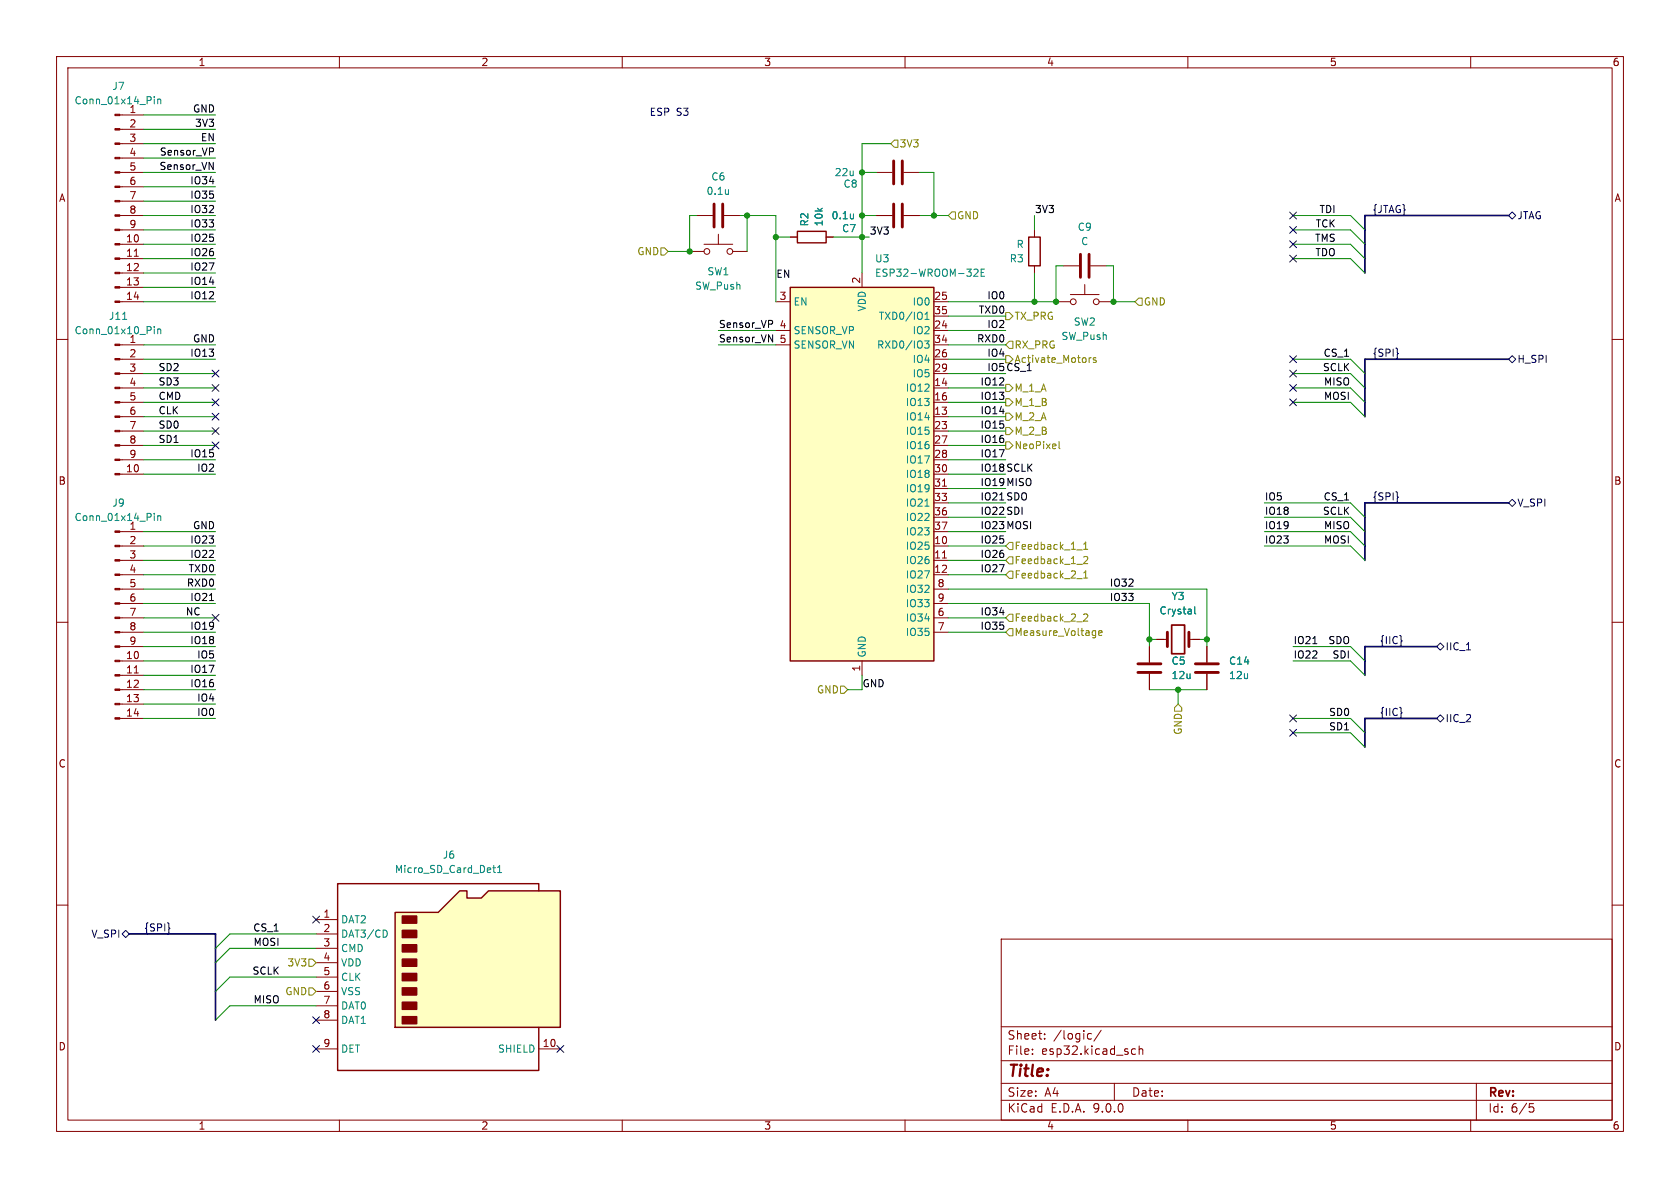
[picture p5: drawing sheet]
<svg xmlns="http://www.w3.org/2000/svg" width="297mm" height="210mm" viewBox="0 0 297 210" stroke-linecap="round" stroke-linejoin="round" font-family="sans-serif">
<g fill="none" stroke="#840000" stroke-width=".18">
<path d="M10 10h277v190h-277zM12 12h273v186h-273zM60 10v2M110 10v2M160 10v2M210 10v2M260 10v2M10 60h2M285 60h2M10 110h2M285 110h2M10 160h2"/>
<path d="M177 166h108v32h-108zM285 160h2M60 198v2M110 198v2M160 198v2M177 194.5h108M177 191.5h108M177 187.5h108M177 181.5h108M182.5 186.3v.1M182.5 185.5v.1M184.7 183.6v.1"/>
<path d="M184.7 182.8v.1M192.4 183.6h.6M192.4 182.8h.6M194.7 182.1l-1.3 2M197 191.5v3M200.2 186.3h.5M200.2 185.5h.5M201.4 185.5l.2-.1 .4 .1v.9M201.4 184.9v1.5M210 198v2M260 198v2M261 191.5v6.5"/>
<path d="M270.4 195.1h.7M270.5 195.7h.4l.3 .3-.2 .5-.5 .1"/>
</g>
<path d="M139.7 50.8h25.4v66h-25.4z" fill="#ffffc2"/>
<path d="M139.7 50.8h25.4v66h-25.4z" fill="none" stroke="#840000" stroke-width=".25"/>
<g fill="none" stroke="#840000" stroke-width=".18">
<path d="M137.2 53.3h2.5M137.2 58.4h2.5M152.4 48.3v2.5M165.1 53.3h2.5M165.1 58.4h2.5M165.1 55.9h2.5M137.2 61h2.5M165.1 61h2.5M165.1 63.5h2.5M165.1 66h2.5M165.1 68.6h2.5M165.1 71.1h2.5"/>
<path d="M165.1 73.7h2.5M165.1 76.2h2.5M165.1 78.7h2.5M165.1 81.3h2.5M165.1 83.8h2.5M165.1 86.4h2.5M165.1 88.9h2.5M165.1 91.4h2.5M165.1 94h2.5M165.1 96.5h2.5M165.1 99.1h2.5M166.6 85.9h.7"/>
<path d="M166.6 98.6h.7M152.4 116.8v2.6M165.1 101.6h2.5M165.1 104.1h2.5M165.1 106.7h2.5M165.1 109.2h2.5M165.1 111.8h2.5"/>
</g>
<path d="M163.5 56.5h.7M163.5 55.6l.4-.4v1.3M172.2 47.7l.5-.1 .2 .3-.8 .9h.8M173.5 48.2h.4M174.1 47.6h-.6v1.2h.6M163.5 60.3h.7l-.4 .5 .4 .1v.5l-.2 .1h-.5M163.5 89.5h.7" fill="none" stroke="#008484" stroke-width=".18"/>
<path d="M69.8 161.3h7.7l3.8-3.8h1.2v1.3h2.6l1.3-1.3h12.7v24.1h-29.3z" fill="#ffffc2"/>
<path d="M141 40.9h5v2h-5zM181.9 41.9h2v5.1h-2zM95.2 157.5v-1.3h-35.5v33h35.5v-7.6M69.8 161.3h7.7l3.8-3.8h1.2v1.3h2.6l1.3-1.3h12.7v24.1h-29.3z" fill="none" stroke="#840000" stroke-width=".25"/>
<g fill="#840000" stroke="#840000" stroke-width=".25">
<path d="M71.1 161.9h2.6v1.3h-2.6z"/>
<path d="M71.1 164.5h2.6v1.2h-2.6z"/>
<path d="M71.1 167h2.6v1.3h-2.6z"/>
<path d="M71.1 169.5h2.6v1.3h-2.6z"/>
<path d="M71.1 172.1h2.6v1.3h-2.6z"/>
<path d="M71.1 174.6h2.6v1.3h-2.6z"/>
<path d="M71.1 177.2h2.6v1.2h-2.6z"/>
<path d="M71.1 179.7h2.6v1.3h-2.6z"/>
</g>
<g fill="none" stroke="#840000" stroke-width=".18">
<path d="M21.2 38.1h4.2M21.2 30.5h4.2M21.2 20.3h4.2M21.2 22.9h4.2M21.2 25.4h4.2M21.2 27.9h4.2M21.2 33h4.2M21.2 35.6h4.2M123.2 38.1h2.8M128 38.1h2.8M154.9 38.1h2.8M154.9 30.5h2.8"/>
<path d="M159.8 38.1h2.8M159.8 30.5h2.8M21.2 53.3h4.2M21.2 43.2h4.2M21.2 40.6h4.2M21.2 45.7h4.2M21.2 48.3h4.2M21.2 50.8h4.2M23.7 45.3h.8M121.9 44.5h2.6M124.5 43.2h5M127 41.4v1.8"/>
<path d="M129.5 44.5h2.6M139.7 41.9h1.3M146 41.9h1.3M182.9 40.6v1.3M182.9 47v1.3M186.7 53.3h2.5M188 47h2.8M189.2 52.1h5.1M191.8 50.3v1.8M192.8 47h2.8M194.3 53.3h2.5M21.2 61h4.2"/>
<path d="M21.2 63.5h4.2M21.2 66h4.2M21.2 68.6h4.2M21.2 71.1h4.2M21.2 73.7h4.2M21.2 76.2h4.2M21.2 78.7h4.2M21.2 81.3h4.2M21.2 83.8h4.2M21.2 94h4.2M21.2 96.5h4.2M21.2 99.1h4.2"/>
<path d="M21.2 101.6h4.2M21.2 104.1h4.2M21.2 106.7h4.2M21.2 109.2h4.2M21.2 111.8h4.2M21.2 114.3h4.2M21.2 116.8h4.2M21.2 119.4h4.2M23.7 119h.8M203.2 114.3v2.8M203.2 119.1v2.8M204.5 113h1.9"/>
<path d="M210.2 113h1.9M213.4 114.3v2.8M213.4 119.1v2.8M21.2 121.9h4.2M21.2 124.5h4.2M21.2 127h4.2M55.9 162.6h3.8M55.9 165.1h3.8M55.9 167.6h3.8M55.9 170.2h3.8M55.9 172.7h3.8M55.9 175.3h3.8"/>
<path d="M55.9 177.8h3.8M55.9 180.3h3.8M55.9 185.4h3.8M95.2 185.4h3.9"/>
<circle cx="125" cy="44.5" r=".51"/>
<circle cx="129" cy="44.5" r=".51"/>
<circle cx="189.7" cy="53.3" r=".51"/>
<circle cx="193.8" cy="53.3" r=".51"/>
</g>
<g fill="none" stroke="#008484" stroke-width=".18">
<path d="M27.3 17.1v.1M27.3 17.5v.9M27.9 17.5v.9M27.9 17.6l.2-.1 .3 .1v.8M128.8 33.5v.9M128.8 34.2l-.1 .1M150.9 37.8v.9M150.9 38.6h-.1M21.7 56.5h.7M27.3 57.7v.2M27.3 58.2v.8M27.9 58.2v.8"/>
<path d="M27.9 58.3l.2-.1h.3v.8M27.3 90.7v.2M27.3 91.2v.8M27.9 91.2v.8M27.9 91.3l.2-.1h.3v.8M211.2 107.3v1l.2 .2M87.1 153.4h.5M87.3 153v1.1l.3 .1M88 154.2h.7M88 153.3l.3-.3v1.2M68.2 164.5l.3 .5-.3 .6"/>
</g>
<g fill="none" stroke="#840000" stroke-width=".51">
<path d="M126.2 36.1v4M127.8 36.1v4M158 28.4v4.1M158 36.1v4M159.5 28.4v4.1M159.5 36.1v4M191 45v4M192.5 45v4M201.2 117.3h4M201.2 118.9h4M206.4 111.8v2.5M210.2 111.8v2.5"/>
<path d="M211.3 117.3h4.1M211.3 118.9h4.1"/>
</g>
<path d="M207.1 110.5h2.3v5.1h-2.3z" fill="none" stroke="#840000" stroke-width=".3"/>
<g fill="#840000" stroke="#840000" stroke-width=".18">
<path d="M20.3 60.8h.9v.3h-.9z"/>
<path d="M20.3 63.4h.9v.2h-.9z"/>
<path d="M20.3 65.9h.9v.3h-.9z"/>
<path d="M20.3 68.5h.9v.2h-.9z"/>
<path d="M20.3 71h.9v.2h-.9z"/>
<path d="M20.3 73.5h.9v.3h-.9z"/>
<path d="M20.3 76.1h.9v.2h-.9z"/>
<path d="M20.3 78.6h.9v.3h-.9z"/>
<path d="M20.3 81.2h.9v.2h-.9z"/>
<path d="M20.3 83.7h.9v.2h-.9z"/>
<path d="M20.3 93.9h.9v.2h-.9z"/>
<path d="M20.3 96.4h.9v.2h-.9z"/>
<path d="M20.3 98.9h.9v.3h-.9z"/>
<path d="M20.3 101.5h.9v.2h-.9z"/>
<path d="M20.3 104h.9v.3h-.9z"/>
<path d="M20.3 106.6h.9v.2h-.9z"/>
<path d="M20.3 109.1h.9v.2h-.9z"/>
<path d="M20.3 111.6h.9v.3h-.9z"/>
<path d="M20.3 114.2h.9v.2h-.9z"/>
<path d="M20.3 116.7h.9v.3h-.9z"/>
<path d="M20.3 119.3h.9v.2h-.9z"/>
<path d="M20.3 121.8h.9v.2h-.9z"/>
<path d="M20.3 124.3h.9v.3h-.9z"/>
<path d="M20.3 126.9h.9v.2h-.9z"/>
<path d="M20.3 20.2h.9v.2h-.9z"/>
<path d="M20.3 22.7h.9v.3h-.9z"/>
<path d="M20.3 25.3h.9v.2h-.9z"/>
<path d="M20.3 27.8h.9v.3h-.9z"/>
<path d="M20.3 30.4h.9v.2h-.9z"/>
<path d="M20.3 32.9h.9v.2h-.9z"/>
<path d="M20.3 35.4h.9v.3h-.9z"/>
<path d="M20.3 38h.9v.2h-.9z"/>
<path d="M20.3 40.5h.9v.3h-.9z"/>
<path d="M20.3 43.1h.9v.2h-.9z"/>
<path d="M20.3 45.6h.9v.2h-.9z"/>
<path d="M20.3 48.1h.9v.3h-.9z"/>
<path d="M20.3 50.7h.9v.2h-.9z"/>
<path d="M20.3 53.2h.9v.3h-.9z"/>
</g>
<g fill="none" stroke="#848400" stroke-width=".18">
<path d="M157.5 25.4l.6-.6h.6v1.2h-.6zM168.3 37.5h.6v1.2h-.6l-.7-.6zM116.8 43.8h.7l.6 .7-.6 .6h-.7zM177.8 55.2h.6l.7 .7-.7 .6h-.6zM201.3 52.7h.6v1.3h-.6l-.6-.7zM177.8 67.9h.6l.7 .7-.7 .6h-.6zM177.8 61l.6-.7h.7v1.3h-.7zM177.8 62.9h.6l.7 .6-.7 .6h-.6zM177.8 73h.6l.7 .7-.7 .6h-.6zM177.8 75.6h.6l.7 .6-.7 .6h-.6zM177.8 78.1h.6l.7 .6-.7 .7h-.6zM177.8 70.5h.6l.7 .6-.7 .7h-.6z"/>
<path d="M187.2 78v1.1l.2 .2M192.5 63.2v.9M192.9 63.2l-.4 .3M193.8 63.3l-.3-.1-.2 .2v.2l.5 .1v.3h-.5M177.8 99.1l.6-.7h.7v1.3h-.7zM178.4 95.9h.7v1.3h-.7l-.6-.7zM190.4 97.2h.9M191.6 98.5l.5-.1 .2 .3-.8 .9h.8M191.6 97.1h.7M191.6 96.2l.3-.4v1.3M178.4 108.6h.7v1.3h-.7l-.6-.7zM178.4 101h.7v1.2h-.7l-.6-.6z"/>
<path d="M178.4 111.1h.7v1.3h-.7l-.6-.6zM190.4 102.3h.9M191.6 108.7l.5-.2 .2 .4-.8 .9h.8M191.6 101.3l.3-.4v1.3M191.6 102.2h.7M193.6 111.5l.1 .1M193.7 111.5l-.1 1.1M193.7 112.3h-.1M194.2 111.9l.6-.1v-.2l-.4-.1-.2 .2 .1 .6h.5M148.6 121.3h.6l.7 .6-.7 .7h-.6zM208.3 124.5l.6 .6v.6h-1.3v-.6zM54.6 174.6h.6l.7 .7-.7 .6h-.6z"/>
<path d="M54.6 169.5h.6l.7 .7-.7 .6h-.6z"/>
</g>
<g fill="none" stroke="#000084" stroke-width=".18">
<path d="M228 37.5l1.2 1.2M229.2 37.5l-1.2 1.2M266.7 38.1l.6-.6 .7 .6-.7 .6zM228 40l1.2 1.2M228 45.1l1.2 1.2M228 42.6l1.2 1.2M229.2 40l-1.2 1.2M229.2 45.1l-1.2 1.2M229.2 42.6l-1.2 1.2M37.5 75.6l1.2 1.2M37.5 73.1l1.2 1.2M37.5 78.1l1.2 1.2"/>
<path d="M37.5 70.5l1.2 1.2M37.5 68l1.2 1.2M37.5 65.4l1.2 1.2M38.7 75.6l-1.2 1.2M38.7 73.1l-1.2 1.2M38.7 78.1l-1.2 1.2M38.7 70.5l-1.2 1.2M38.7 68l-1.2 1.2M38.7 65.4l-1.2 1.2M228 68l1.2 1.2M228 65.4l1.2 1.2M228 62.9l1.2 1.2"/>
<path d="M228 70.5l1.2 1.2M229.2 68l-1.2 1.2M229.2 65.4l-1.2 1.2M229.2 62.9l-1.2 1.2M229.2 70.5l-1.2 1.2M247.1 62.4l.1 .1-.1 .1M266.7 63.5l.6-.6 .7 .6-.7 .6zM247.1 87.8l.1 .1-.1 .1M266.7 88.9l.6-.6 .7 .6-.7 .6zM37.5 108.6l1.2 1.2M38.7 108.6l-1.2 1.2M247.8 113.2l.1 .1-.1 .1"/>
<path d="M254 114.3l.6-.6 .7 .6-.7 .6zM259.2 114.9h.8M228 128.9l1.2 1.2M228 126.4l1.2 1.2M229.2 128.9l-1.2 1.2M229.2 126.4l-1.2 1.2M247.8 125.9l.1 .1-.1 .1M254 127l.6-.6 .7 .6-.7 .6zM21.6 165.1l.6-.6 .7 .6-.7 .6zM29.9 164l.1 .1-.1 .1M55.3 179.7l1.2 1.2M55.3 162l1.2 1.2"/>
<path d="M56.5 179.7l-1.2 1.2M56.5 162l-1.2 1.2M55.3 184.8l1.2 1.2M56.5 184.8l-1.2 1.2M98.5 184.8l1.2 1.2M99.7 184.8l-1.2 1.2"/>
</g>
<path d="M37 28.7l.7 1.3v-1.3M37.6 26.2l.2 .2-.2 .4M135.9 59.2l.7 1.2v-1.2M136.5 56.7l.1 .2-.1 .3M37 106.2h.8M232.1 113.8h.7" fill="none" stroke="#000" stroke-width=".18"/>
<path d="M266.7 38.1h-25.4v10.2M266.7 63.5h-25.4v10.2M266.7 88.9h-25.4v10.2M254 114.3h-12.7v5.1M254 127h-12.7v5.1M22.9 165.1h15.2v15.2" fill="none" stroke="#000084" stroke-width=".3"/>
<g fill="none" stroke="#008400" stroke-width=".18">
<path d="M25.4 38.1h12.7M25.4 25.4h12.7M25.4 30.5h12.7M25.4 22.9h12.7M25.4 33h12.7M25.4 20.3h12.7M25.4 27.9h12.7M25.4 35.6h12.7M123.2 38.1h-1.3v6.4h-3.8M130.8 38.1h6.4v15.2M132.1 38.1v6.4M152.4 38.1h2.5"/>
<path d="M152.4 30.5h2.5M157.5 25.4h-5.1v22.9M162.6 38.1h5M162.6 30.5h2.5v7.6M182.9 38.1v2.5M228.6 38.1h10.2l2.5 2.5M25.4 40.6h12.7M25.4 53.3h12.7M25.4 43.2h12.7M25.4 45.7h12.7M25.4 50.8h12.7M25.4 48.3h12.7"/>
<path d="M127 58.4h10.2M137.2 41.9h2.5M147.3 41.9h6.4M167.6 55.9h10.2M167.6 58.4h10.2M182.9 48.3v5M188 47h-1.3v6.3h-19.1M195.6 47h1.2v6.3h3.9M228.6 40.6h10.2l2.5 2.6M228.6 43.2h10.2l2.5 2.5M228.6 45.7h10.2l2.5 2.6M25.4 61h12.7"/>
<path d="M25.4 63.5h12.7M25.4 66h12.7M25.4 78.7h12.7M25.4 68.6h12.7M25.4 76.2h12.7M25.4 71.1h12.7M25.4 73.7h12.7M127 61h10.2M167.6 61h10.2M167.6 63.5h10.2M167.6 66h10.2M167.6 78.7h10.2"/>
<path d="M167.6 68.6h10.2M167.6 76.2h10.2M167.6 71.1h10.2M167.6 73.7h10.2M228.6 63.5h10.2l2.5 2.5M228.6 66h10.2l2.5 2.6M228.6 68.6h10.2l2.5 2.5M228.6 71.1h10.2l2.5 2.6M25.4 99.1h12.7M25.4 81.3h12.7M25.4 83.8h12.7M25.4 94h12.7"/>
<path d="M25.4 96.5h12.7M167.6 99.1h10.2M167.6 81.3h10.2M167.6 83.8h10.2M167.6 91.4h10.2M167.6 88.9h10.2M167.6 94h10.2M167.6 96.5h10.2M167.6 86.4h10.2M223.5 91.4h15.3l2.5 2.6M223.5 88.9h15.3l2.5 2.5M223.5 94h15.3l2.5 2.5"/>
<path d="M223.5 96.5h15.3l2.5 2.6M25.4 111.8h12.7M25.4 119.4h12.7M25.4 116.8h12.7M25.4 114.3h12.7M25.4 109.2h12.7M25.4 104.1h12.7M25.4 101.6h12.7M25.4 106.7h12.7M152.4 119.4v2.5h-2.5M167.6 104.1h45.8v10.2M167.6 111.8h10.2"/>
<path d="M167.6 109.2h10.2M167.6 101.6h10.2M167.6 106.7h35.6v7.6M203.2 113h1.3M212.1 113h1.3M228.6 116.8h10.2l2.5 2.6M228.6 114.3h10.2l2.5 2.5M25.4 121.9h12.7M25.4 127h12.7M25.4 124.5h12.7M203.2 121.9h10.2M208.3 121.9v2.6"/>
<path d="M228.6 129.5h10.2l2.5 2.6M228.6 127h10.2l2.5 2.5M55.9 165.1h-15.3l-2.5 2.5M55.9 167.6h-15.3l-2.5 2.6M55.9 172.7h-15.3l-2.5 2.6M55.9 177.8h-15.3l-2.5 2.5"/>
</g>
<g fill="#008400" stroke="#008400" stroke-width=".18">
<circle cx="196.8" cy="53.3" r=".46"/>
<circle cx="213.4" cy="113" r=".46"/>
<circle cx="203.2" cy="113" r=".46"/>
<circle cx="208.3" cy="121.9" r=".46"/>
<circle cx="132.1" cy="38.1" r=".46"/>
<circle cx="121.9" cy="44.5" r=".46"/>
<circle cx="152.4" cy="30.5" r=".46"/>
<circle cx="152.4" cy="41.9" r=".46"/>
<circle cx="137.2" cy="41.9" r=".46"/>
<circle cx="186.7" cy="53.3" r=".46"/>
<circle cx="182.9" cy="53.3" r=".46"/>
<circle cx="165.1" cy="38.1" r=".46"/>
<circle cx="152.4" cy="38.1" r=".46"/>
</g>
<text font-size="2.8" fill="#840000" x="178" y="190.9">Title:</text>
<g font-size="2.1" fill="#840000">
<text x="178" y="184">Sheet:</text>
<text x="186.2" y="184">/logic/</text>
<text x="178" y="186.7">File:</text>
<text x="184.1" y="186.7">esp32.kicad_sch</text>
<text x="178" y="196.9">KiCad</text>
<text x="178" y="194.1">Size:</text>
<text x="184.7" y="194.1">A4</text>
<text x="185.7" y="196.9">E.D.A.</text>
<text x="193.3" y="196.9">9.0.0</text>
<text x="200" y="194.1">Date:</text>
<text x="263" y="194.3">Rev:</text>
<text x="263" y="196.9">Id:</text>
<text x="267.1" y="196.9">6/5</text>
</g>
<g font-size="1.8" fill="#840000">
<text x="35" y="11.9">1</text>
<text x="85" y="11.9">2</text>
<text x="135" y="11.9">3</text>
<text x="185" y="11.9">4</text>
<text x="235" y="11.9">5</text>
<text x="285" y="11.9">6</text>
<text x="22.8" y="22.6">2</text>
<text x="22.8" y="25.1">3</text>
<text x="22.8" y="27.7">4</text>
<text x="10.3" y="35.9">A</text>
<text x="22.8" y="30.2">5</text>
<text x="22.8" y="32.8">6</text>
<text x="22.8" y="35.3">7</text>
<text x="285.3" y="35.9">A</text>
<text x="22.8" y="37.8">8</text>
<text x="22.8" y="40.4">9</text>
<text x="22.2" y="42.9">10</text>
<text x="22.2" y="45.5">11</text>
<text x="22.2" y="48">12</text>
<text x="22.2" y="50.5">13</text>
<text x="22.2" y="53.1">14</text>
<text x="137.7" y="53.1">3</text>
<text x="152.1" y="50.2" transform="rotate(-90 152.1 50.2)">2</text>
<text x="165.1" y="53.1">25</text>
<text x="137.7" y="58.2">4</text>
<text x="165.1" y="55.6">35</text>
<text x="165.1" y="58.2">24</text>
<text x="22.8" y="63.2">2</text>
<text x="22.8" y="65.8">3</text>
<text x="137.7" y="60.7">5</text>
<text x="165.1" y="60.7">34</text>
<text x="165.1" y="63.2">26</text>
<text x="165.1" y="65.8">29</text>
<text x="22.8" y="68.3">4</text>
<text x="22.8" y="70.9">5</text>
<text x="165.1" y="68.3">14</text>
<text x="165.1" y="70.9">16</text>
<text x="22.8" y="73.4">6</text>
<text x="22.8" y="75.9">7</text>
<text x="165.1" y="73.4">13</text>
<text x="165.1" y="75.9">23</text>
<text x="22.2" y="83.6">10</text>
<text x="22.8" y="78.5">8</text>
<text x="22.8" y="81">9</text>
<text x="165.1" y="78.5">27</text>
<text x="165.1" y="81">28</text>
<text x="165.1" y="83.6">30</text>
<text x="10.3" y="85.9">B</text>
<text x="165.1" y="86.1">31</text>
<text x="165.1" y="88.6">33</text>
<text x="285.3" y="85.9">B</text>
<text x="165.1" y="91.2">36</text>
<text x="165.1" y="93.7">37</text>
<text x="22.8" y="96.3">2</text>
<text x="22.8" y="98.8">3</text>
<text x="22.8" y="101.3">4</text>
<text x="165.1" y="96.3">10</text>
<text x="165.1" y="98.8">11</text>
<text x="165.1" y="101.3">12</text>
<text x="22.8" y="103.9">5</text>
<text x="22.8" y="106.4">6</text>
<text x="165.7" y="103.9">8</text>
<text x="165.7" y="106.4">9</text>
<text x="22.8" y="109">7</text>
<text x="22.8" y="111.5">8</text>
<text x="165.7" y="109">6</text>
<text x="165.7" y="111.5">7</text>
<text x="22.2" y="116.6">10</text>
<text x="22.2" y="119.1">11</text>
<text x="22.8" y="114">9</text>
<text x="152.1" y="118.8" transform="rotate(-90 152.1 118.8)">1</text>
<text x="22.2" y="121.7">12</text>
<text x="22.2" y="124.2">13</text>
<text x="22.2" y="126.7">14</text>
<text x="10.3" y="135.9">C</text>
<text x="285.3" y="135.9">C</text>
<text x="57.1" y="162.3">1</text>
<text x="57.1" y="164.8">2</text>
<text x="57.1" y="167.4">3</text>
<text x="57.1" y="169.9">4</text>
<text x="57.1" y="172.5">5</text>
<text x="57.1" y="175">6</text>
<text x="57.1" y="177.5">7</text>
<text x="10.3" y="185.9">D</text>
<text x="57.1" y="180.1">8</text>
<text x="57.1" y="185.2">9</text>
<text x="95.8" y="185.2">10</text>
<text x="285.3" y="185.9">D</text>
<text x="35" y="199.9">1</text>
<text x="85" y="199.9">2</text>
<text x="135" y="199.9">3</text>
<text x="185" y="199.9">4</text>
<text x="235" y="199.9">5</text>
<text x="285" y="199.9">6</text>
</g>
<g font-size="1.8" fill="#008484">
<text x="19.8" y="16.1">J7</text>
<text x="13.1" y="18.6">Conn_01x14_Pin</text>
<text x="22.8" y="20.1">1</text>
<text x="124.8" y="34.6">0.1u</text>
<text x="125.7" y="32.1">C6</text>
<text x="147.5" y="31.3">22u</text>
<text x="149" y="33.4">C8</text>
<text x="143.1" y="40.1" transform="rotate(-90 143.1 40.1)">R2</text>
<text x="145.6" y="40.1" transform="rotate(-90 145.6 40.1)">10k</text>
<text x="146.9" y="39">0.1u</text>
<text x="148.8" y="41.2">C7</text>
<text x="190.4" y="41">C9</text>
<text x="154.6" y="46.6">U3</text>
<text x="178.4" y="46.6">R3</text>
<text x="179.6" y="44">R</text>
<text x="191" y="43.5">C</text>
<text x="122.8" y="51.4">SW_Push</text>
<text x="125" y="48.9">SW1</text>
<text x="154.6" y="49.1">ESP32-WROOM-32E</text>
<text x="13.1" y="59.3">Conn_01x10_Pin</text>
<text x="19.2" y="56.7">J11</text>
<text x="140.2" y="54.2">EN</text>
<text x="140.2" y="59.3">SENSOR_VP</text>
<text x="153.3" y="55.1" transform="rotate(-90 153.3 55.1)">VDD</text>
<text x="155.3" y="56.7">TXD0/IO1</text>
<text x="161.2" y="54.2">IO0</text>
<text x="161.2" y="59.3">IO2</text>
<text x="189.7" y="57.8">SW2</text>
<text x="22.8" y="60.7">1</text>
<text x="140.2" y="61.8">SENSOR_VN</text>
<text x="155" y="61.8">RXD0/IO3</text>
<text x="161.2" y="64.4">IO4</text>
<text x="187.6" y="60.3">SW_Push</text>
<text x="160" y="69.4">IO12</text>
<text x="160" y="72">IO13</text>
<text x="161.2" y="66.9">IO5</text>
<text x="160" y="74.5">IO14</text>
<text x="160" y="77.1">IO15</text>
<text x="160" y="79.6">IO16</text>
<text x="160" y="82.1">IO17</text>
<text x="19.8" y="89.8">J9</text>
<text x="160" y="84.7">IO18</text>
<text x="160" y="87.2">IO19</text>
<text x="160" y="89.8">IO21</text>
<text x="13.1" y="92.3">Conn_01x14_Pin</text>
<text x="22.8" y="93.7">1</text>
<text x="160" y="92.3">IO22</text>
<text x="160" y="94.8">IO23</text>
<text x="160" y="97.4">IO25</text>
<text x="160" y="99.9">IO26</text>
<text x="160" y="102.5">IO27</text>
<text x="160" y="105">IO32</text>
<text x="160" y="107.5">IO33</text>
<text x="207" y="106.3">Y3</text>
<text x="160" y="110.1">IO34</text>
<text x="160" y="112.6">IO35</text>
<text x="204.9" y="108.8">Crystal</text>
<text x="153.3" y="116.3" transform="rotate(-90 153.3 116.3)">GND</text>
<text x="207" y="117.7">C5</text>
<text x="217.2" y="117.7">C14</text>
<text x="207" y="120.2">12u</text>
<text x="217.2" y="120.2">12u</text>
<text x="69.7" y="154.5">Micro_SD_Card_Det1</text>
<text x="78.2" y="152">J6</text>
<text x="60.2" y="163.4">DAT2</text>
<text x="60.2" y="166">DAT3/CD</text>
<text x="60.2" y="168.5">CMD</text>
<text x="60.2" y="171">VDD</text>
<text x="60.2" y="173.6">CLK</text>
<text x="60.2" y="176.1">VSS</text>
<text x="60.2" y="178.7">DAT0</text>
<text x="60.2" y="181.2">DAT1</text>
<text x="60.2" y="186.3">DET</text>
<text x="87.9" y="186.3">SHIELD</text>
</g>
<g font-size="1.8">
<text x="34" y="20">GND</text>
<text x="34.4" y="22.5">3V3</text>
<text x="28.2" y="27.6">Sensor_VP</text>
<text x="35.4" y="25.1">EN</text>
<text x="28.1" y="30.1">Sensor_VN</text>
<text x="33.5" y="35.2">IO35</text>
<text x="33.5" y="32.7">IO34</text>
<text x="33.5" y="37.8">IO32</text>
<text x="33.5" y="40.3">IO33</text>
<text x="153.7" y="41.6">3V3</text>
<text x="182.9" y="37.8">3V3</text>
<text x="232.5" y="40.3">TCK</text>
<text x="233.2" y="37.8">TDI</text>
<text x="33.5" y="47.9">IO27</text>
<text x="33.5" y="45.4">IO26</text>
<text x="33.5" y="42.8">IO25</text>
<text x="232.4" y="42.8">TMS</text>
<text x="232.4" y="45.4">TDO</text>
<text x="33.5" y="50.5">IO14</text>
<text x="33.5" y="53">IO12</text>
<text x="137.2" y="49.2">EN</text>
<text x="174.5" y="53">IO0</text>
<text x="127" y="58.1">Sensor_VP</text>
<text x="172.9" y="55.5">TXD0</text>
<text x="174.5" y="58.1">IO2</text>
<text x="27.9" y="65.7">SD2</text>
<text x="33.5" y="63.2">IO13</text>
<text x="34" y="60.6">GND</text>
<text x="127" y="60.6">Sensor_VN</text>
<text x="172.6" y="60.6">RXD0</text>
<text x="174.5" y="65.7">IO5 CS_1</text>
<text x="174.5" y="63.2">IO4</text>
<text x="233.8" y="65.7">SCLK</text>
<text x="233.9" y="63.2">CS_1</text>
<text x="27.9" y="68.2">SD3</text>
<text x="27.9" y="70.8">CMD</text>
<text x="173.2" y="70.8">IO13</text>
<text x="173.2" y="68.2">IO12</text>
<text x="234" y="70.8">MOSI</text>
<text x="234" y="68.2">MISO</text>
<text x="27.9" y="75.9">SD0</text>
<text x="27.9" y="73.3">CLK</text>
<text x="173.2" y="73.3">IO14</text>
<text x="173.2" y="75.9">IO15</text>
<text x="27.9" y="78.4">SD1</text>
<text x="33.5" y="80.9">IO15</text>
<text x="34.8" y="83.5">IO2</text>
<text x="173.2" y="83.5">IO18 SCLK</text>
<text x="173.2" y="78.4">IO16</text>
<text x="173.2" y="80.9">IO17</text>
<text x="173.2" y="86">IO19 MISO</text>
<text x="173.2" y="88.6">IO21 SDO</text>
<text x="223.5" y="88.6">IO5</text>
<text x="233.9" y="88.6">CS_1</text>
<text x="34" y="93.6">GND</text>
<text x="173.2" y="91.1">IO22 SDI</text>
<text x="173.2" y="93.6">IO23 MOSI</text>
<text x="223.5" y="93.6">IO19</text>
<text x="223.5" y="91.1">IO18</text>
<text x="233.8" y="91.1">SCLK</text>
<text x="234" y="93.6">MISO</text>
<text x="33.2" y="101.3">TXD0</text>
<text x="33.5" y="96.2">IO23</text>
<text x="33.5" y="98.7">IO22</text>
<text x="173.2" y="98.7">IO26</text>
<text x="173.2" y="101.3">IO27</text>
<text x="173.2" y="96.2">IO25</text>
<text x="223.5" y="96.2">IO23</text>
<text x="234" y="96.2">MOSI</text>
<text x="32.9" y="103.8">RXD0</text>
<text x="33.5" y="106.3">IO21</text>
<text x="196.1" y="103.8">IO32</text>
<text x="196.1" y="106.3">IO33</text>
<text x="32.8" y="108.9">NC</text>
<text x="33.5" y="111.4">IO19</text>
<text x="33.5" y="114">IO18</text>
<text x="173.2" y="111.4">IO35</text>
<text x="173.2" y="108.9">IO34</text>
<text x="228.6" y="114">IO21</text>
<text x="234.7" y="114">SDO</text>
<text x="33.5" y="119">IO17</text>
<text x="34.8" y="116.5">IO5</text>
<text x="228.6" y="116.5">IO22</text>
<text x="235.5" y="116.5">SDI</text>
<text x="33.5" y="121.6">IO16</text>
<text x="34.8" y="124.1">IO4</text>
<text x="152.4" y="121.6">GND</text>
<text x="34.8" y="126.7">IO0</text>
<text x="234.9" y="126.7">SD0</text>
<text x="234.9" y="129.2">SD1</text>
<text x="44.7" y="164.8">CS_1</text>
<text x="44.7" y="167.3">MOSI</text>
<text x="44.5" y="172.4">SCLK</text>
<text x="44.7" y="177.5">MISO</text>
</g>
<g font-size="1.8" fill="#0000c2">
<text x="114.8" y="20.7">ESP</text>
<text x="119.6" y="20.7">S3</text>
</g>
<g font-size="1.8" fill="#848400">
<text x="158.9" y="26.3">3V3</text>
<text x="169.1" y="39">GND</text>
<text x="112.6" y="45.3">GND</text>
<text x="179.3" y="56.7">TX_PRG</text>
<text x="202.1" y="54.2">GND</text>
<text x="179.3" y="61.8">RX_PRG</text>
<text x="179.3" y="64.4">Activate_Motors</text>
<text x="179.3" y="69.4">M_1_A</text>
<text x="179.3" y="72">M_1_B</text>
<text x="179.3" y="74.5">M_2_A</text>
<text x="179.3" y="77.1">M_2_B</text>
<text x="179.3" y="79.6">NeoPixel</text>
<text x="179.3" y="99.9">Feedback_1_2</text>
<text x="179.3" y="97.4">Feedback_1_1</text>
<text x="179.3" y="102.5">Feedback_2_1</text>
<text x="179.3" y="110.1">Feedback_2_2</text>
<text x="179.3" y="112.6">Measure_Voltage</text>
<text x="144.3" y="122.8">GND</text>
<text x="209.1" y="130" transform="rotate(-90 209.1 130)">GND</text>
<text x="50.7" y="171">3V3</text>
<text x="50.3" y="176.1">GND</text>
</g>
<g font-size="1.8" fill="#000084">
<text x="242.6" y="37.8">{JTAG}</text>
<text x="268.2" y="39">JTAG</text>
<text x="242.6" y="63.2">{SPI}</text>
<text x="268.2" y="64.4">H_SPI</text>
<text x="242.6" y="88.6">{SPI}</text>
<text x="268.2" y="89.8">V_SPI</text>
<text x="243.8" y="114">{IIC}</text>
<text x="255.5" y="115.2">IIC_1</text>
<text x="243.8" y="126.7">{IIC}</text>
<text x="255.5" y="127.9">IIC_2</text>
<text x="16.1" y="166">V_SPI</text>
<text x="25.4" y="164.8">{SPI}</text>
</g>
</svg>
